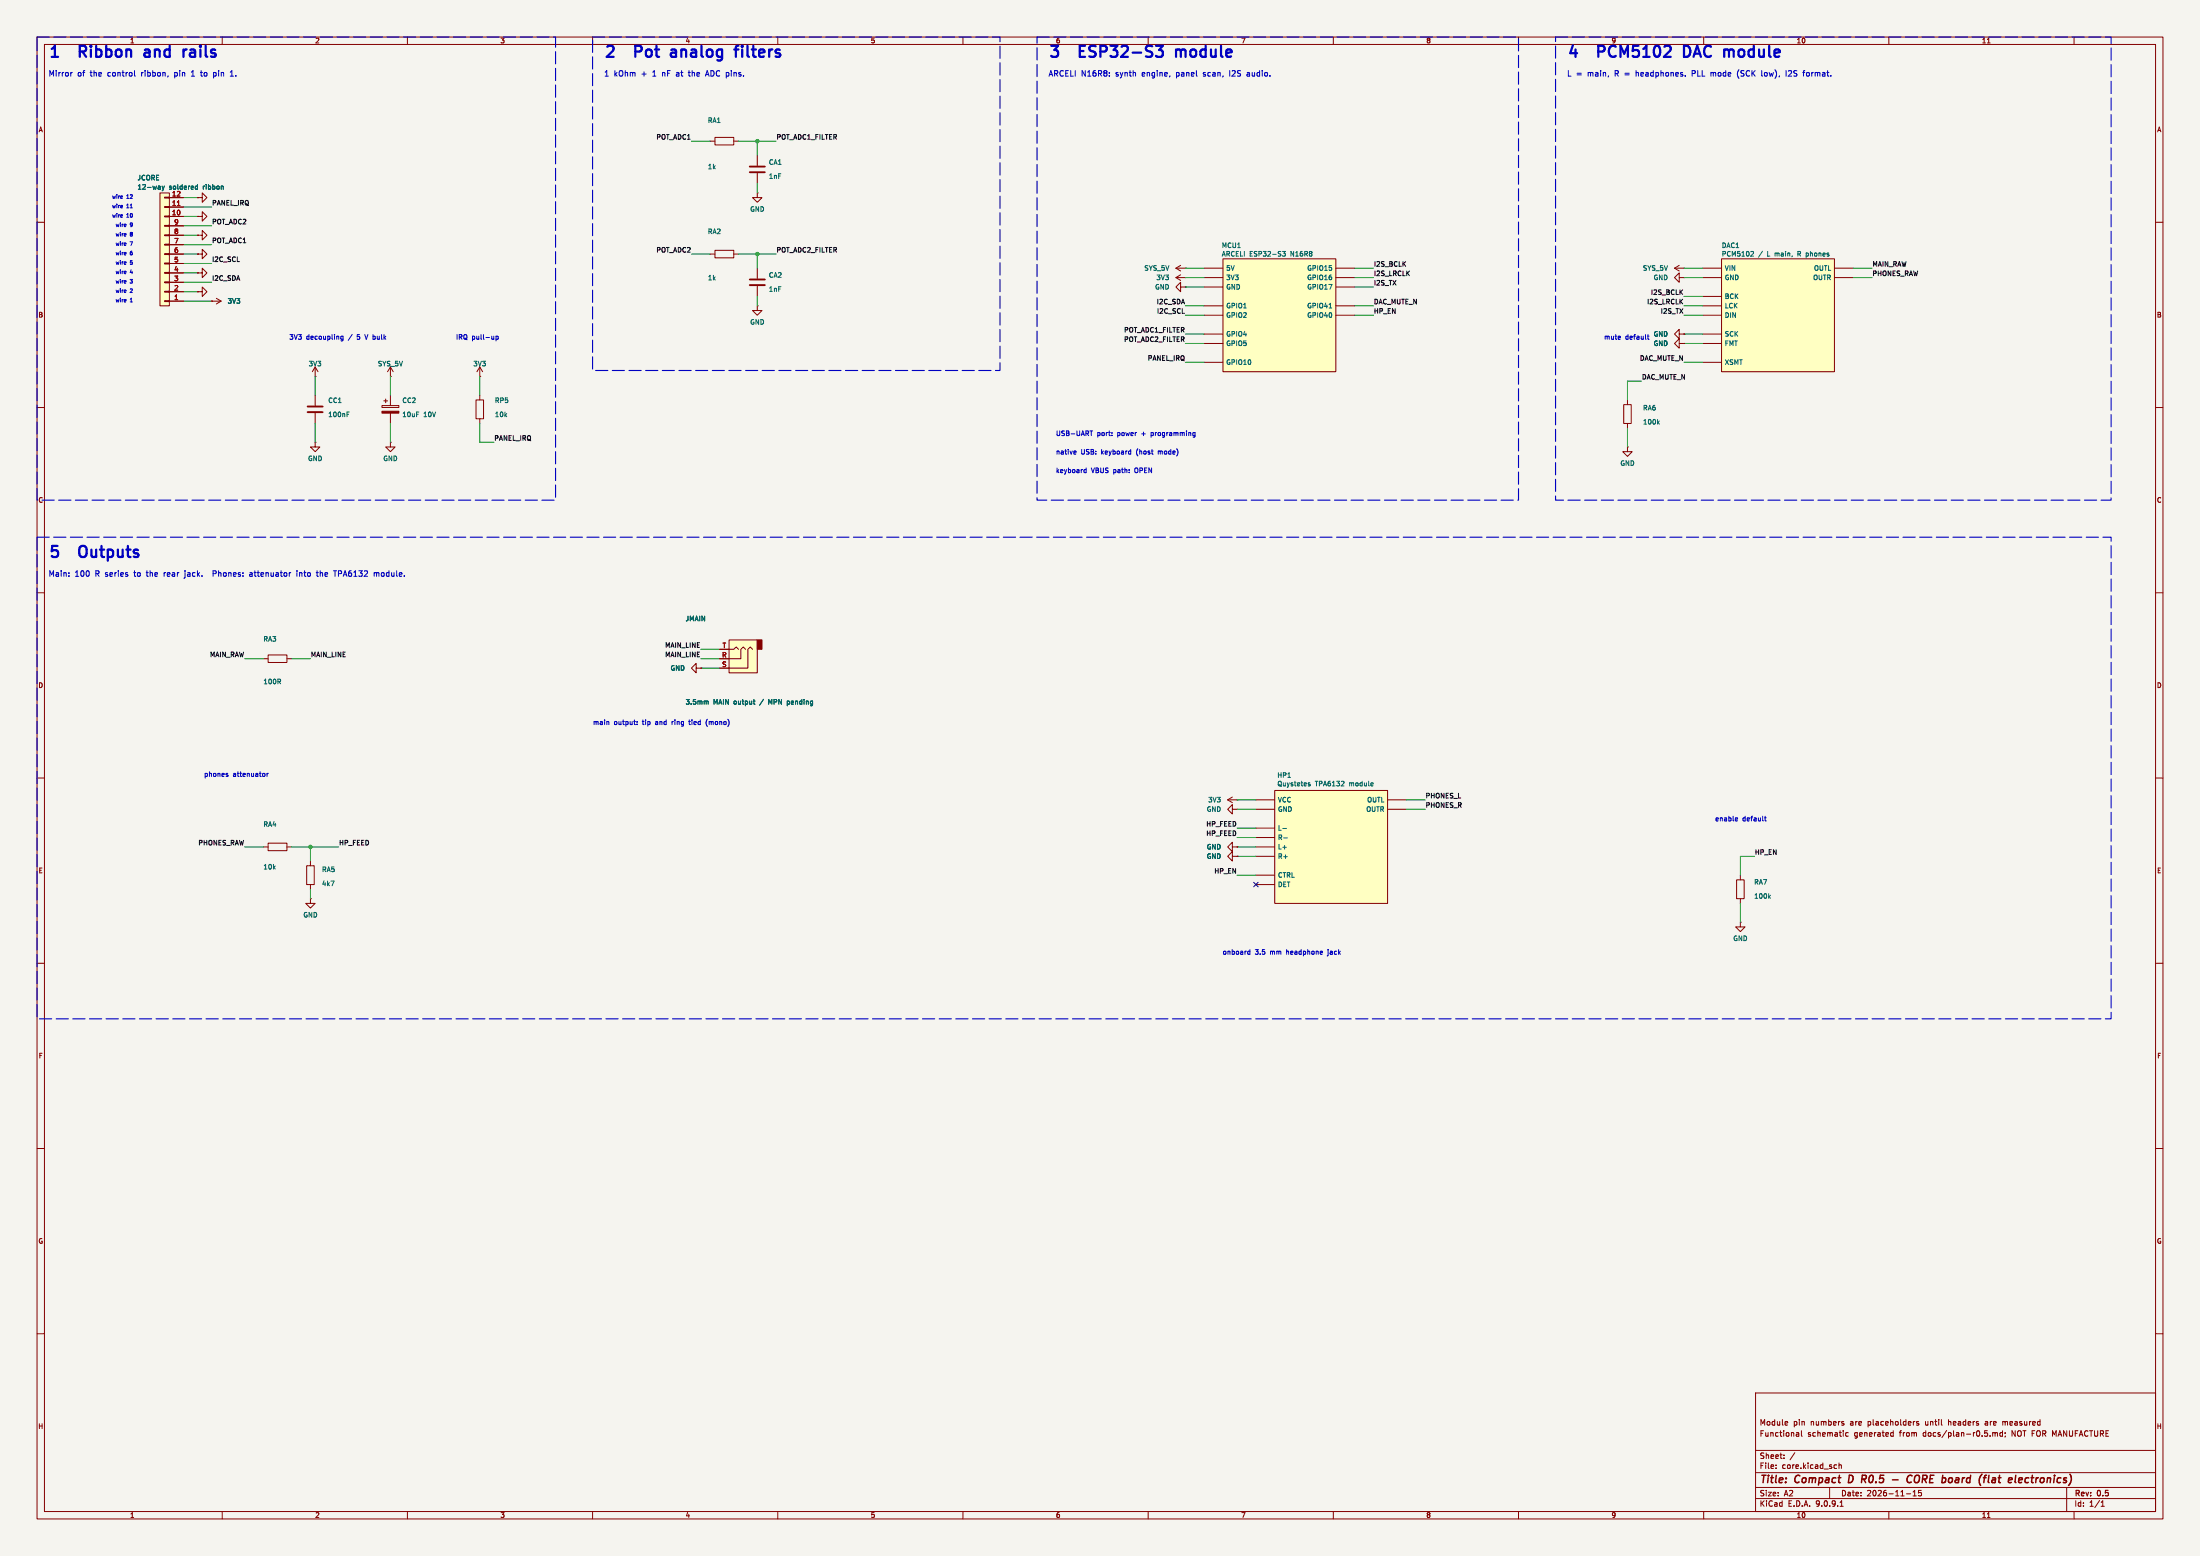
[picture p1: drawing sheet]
<svg xmlns="http://www.w3.org/2000/svg" width="594mm" height="420mm" viewBox="0 0 594 420" stroke-linecap="round" stroke-linejoin="round" font-family="sans-serif">
<path d="M0 0h594v420h-594z" fill="#f5f4ef" stroke="#f5f4ef" stroke-width=".27"/>
<g fill="none" stroke="#840000" stroke-width=".27">
<path d="M10 10h574v400h-574zM12 12h570v396h-570zM60 10v2M110 10v2M160 10v2M210 10v2M260 10v2M310 10v2M360 10v2M410 10v2M460 10v2M510 10v2"/>
<path d="M536.6 11.6h.7M560 10v2M191.8 38.1h1.2M193 37.1h5.1v2h-5.1zM198.1 38.1h1.3M204.5 41.9v2.8M204.5 46.7v2.8M10 60h2M582 60h2M85.1 99.1l-.8 1.2M85.1 99.1l.8 1.2M85.1 99.1v2.5"/>
<path d="M105.4 99.1l-.8 1.2M105.4 99.1l.8 1.2M105.4 99.1v2.5M10 110h2M85.1 119.4v1.3h1.3l-1.3 1.2-1.3-1.2h1.3M85.1 119.4h.1M85.1 101.6h.1M85.1 106.7v2.8M85.1 111.5v2.8M103.1 109.5h4.6v.5h-4.6zM103.6 108.2h1M104.1 107.7v1"/>
<path d="M105.4 101.6h.1M105.4 119.4v1.3h1.3l-1.3 1.2-1.3-1.2h1.3M105.4 119.4h.1M105.4 106.7v2.8M105.4 111.5v2.8M582 110h2M10 160h2M582 160h2M10 210h2M331.5 215.9l1.2 .8M331.5 215.9h2.5M332.7 218.4v-1.2l-1.2 1.2 1.2 1.3v-1.3h1.3"/>
<path d="M332.7 215.1l-1.2 .8M334 218.4h.1M334 215.9h.1M582 210h2M332.7 228.6v-1.3l-1.2 1.3 1.2 1.3v-1.3h1.3M334 228.6h.1M10 260h2M582 260h2M10 310h2M582 310h2M10 360h2M474 376h108v32h-108z"/>
<path d="M582 360h2M474 397.5h108M474 391.5h108M479.5 396.2v.2M479.5 395.4v.2M481.7 393.5v.2M481.7 392.7v.2M482.5 383.7l.2 .3-.7 .2M482.6 384.6l-.1 .1M484.6 392.1l-1.3 1.9M485.2 386.7l.5 .2v.8M485.7 387.6l-.5 .1"/>
<path d="M485.7 387l-.5 .1M486.4 386.2v1.3l.2 .2M495.5 395.4h.4M495.9 396.3l-.4 .1M496.5 395.5l.6-.1 .1 1M496.5 394.9v1.5M497.5 384.2h.3l.1 .3-.5 .2M497.5 383.7h.3M499 386.7h-.4l-.3 .3 .2 .6h.5M510.6 386.7h.6M510.6 387.6h.6M511.2 386.2v1.5"/>
<path d="M518 383.7h-.3l-.2 .2v.2l.5 .1v.4h-.5M536 384.2v.4M537.3 387.5v.2M538 386.8l.5-.1 .2 .2M538 386.7v1M538.7 386.9l.2-.2h.3l.1 1M538.7 386.9v.8M540.7 386.7h-.5l-.2 .3 .1 .6h.6M540.7 386.2v1.5M540.7 383.7v1M541 383.7l-.3 .1M541.4 386.7v.2"/>
<path d="M541.5 387.6l-.2 .3M60 408v2M110 408v2M160 408v2M210 408v2M260 408v2M310 408v2M360 408v2M410 408v2M460 408v2M474 404.5h108M474 401.5h108"/>
<path d="M494 401.5v3M496.8 406.6h.9M497 405.4l.2-.3v1.5M510 408v2M514.7 403.2h1.2M516.5 403.8h.9M516.5 402.7l.5-.4v1.5M518.7 402.3h-.7v.7l.7-.1v.7l-.2 .2-.5-.2M536.6 409.6h.7M558 401.5v6.5M560 408v2M567.3 406.6h.9"/>
<path d="M567.3 405.5l.4-.4v1.5"/>
</g>
<g fill="none" stroke="#840000" stroke-width=".4">
<path d="M499.3 398.2l-.2 2h.4M502.8 398.2h.8M503.2 399.2l.5 1M503.7 399.1l-1 .1M511 399.4h1.5M516.2 398.4l-.3-.2-.5 .1-.5 .8M517.5 398.2l-.2 .1a1.24 1.24 0 0 0 0 1.9h.3M538.6 398.9l-.6 .1M538.6 399.4h-.5l-.3 .3v.4l.7 .1M545.4 398.9l.6 .1v.3l-.9 .2M547.2 398.9l-.4 .3-.1 .6 .2 .3 .5 .1M516 400l-.4 .2-.4-.1"/>
<path d="M545.8 400.1l-.5 .1"/>
</g>
<path d="M103.1 111h4.6v.5h-4.6z" fill="#840000" stroke="#840000" stroke-width=".27"/>
<path d="M202.4 45h4.1M202.4 46.5h4.1M83.1 109.7h4M83.1 111.3h4" fill="none" stroke="#840000" stroke-width=".51"/>
<path d="M93.7 111.8h.4M93.7 111.2h.6" fill="none" stroke="#006464" stroke-width=".27"/>
<path d="M43.2 52.1h2.5v30.5h-2.5z" fill="#ffffc2"/>
<g fill="none" stroke="#840000" stroke-width=".27">
<path d="M43.2 52.1h2.5v30.5h-2.5zM44.4 58.3h1.3v.2h-1.3zM44.4 55.8h1.3v.2h-1.3zM44.4 53.2h1.3v.3h-1.3zM45.7 58.4h3.8M45.7 55.9h3.8M45.7 53.3h3.8M44.4 78.6h1.3v.3h-1.3zM44.4 76.1h1.3v.2h-1.3zM44.4 73.5h1.3v.3h-1.3zM44.4 71h1.3v.2h-1.3zM44.4 68.5h1.3v.2h-1.3z"/>
<path d="M44.4 65.9h1.3v.3h-1.3zM44.4 63.4h1.3v.2h-1.3zM44.4 60.8h1.3v.3h-1.3zM45.7 78.7h3.8M45.7 76.2h3.8M45.7 73.7h3.8M45.7 71.1h3.8M45.7 68.6h3.8M45.7 66h3.8M45.7 63.5h3.8M45.7 61h3.8M44.4 81.2h1.3v.2h-1.3z"/>
<path d="M45.7 81.3h3.8M57.1 81.3h.1M57.1 81.3h2.6M58.4 80.5l1.3 .8M59.7 81.3l-1.3 .7M129.5 99.1l-.7 1.2M129.5 99.1l.8 1.2M129.5 99.1v2.5M128.5 108h2.1v5h-2.1zM129.5 101.6h.1M129.5 106.7v1.3M129.5 113v1.3"/>
<path d="M188 180.3v-1.2l-1.3 1.2 1.3 1.3v-1.3h1.2M189.2 180.3h.1"/>
</g>
<path d="M47.9 55.5h.7" fill="none" stroke="#a90000" stroke-width=".27"/>
<path d="M43.8 50.2l.3 .9M44.1 51.1l-.3 .4M44.4 50.2l-.3 .9M52.8 51h.5M52.8 50.3h.5M53.3 49.8v1.3" fill="none" stroke="#006464" stroke-width=".27"/>
<path d="M196.8 172.7h7.7v8.9h-7.7z" fill="#ffffc2"/>
<path d="M204.5 172.7h1.2v2.6h-1.2z" fill="#840000" stroke="#840000" stroke-width=".27"/>
<g fill="none" stroke="#840000" stroke-width=".27">
<path d="M204.5 52.1v1.2h1.2l-1.2 1.3-1.3-1.3h1.3M204.5 52.1h.1M191.8 68.6h1.2M193 67.6h5.1v2h-5.1zM198.1 68.6h1.3M204.5 72.4v2.8M204.5 77.2v2.8M317.5 74.9l1.3 .8M317.5 74.9h2.5M318.8 77.5v-1.3l-1.3 1.3 1.3 1.2v-1.2h1.2M318.8 74.2l-1.3 .7M320 77.5h.1"/>
<path d="M320 74.9h.1M204.5 82.6v1.2h1.2l-1.2 1.3-1.3-1.3h1.3M204.5 82.6h.1M194.3 175.3h3.8l.7-.7 .6 .7M196.8 172.7h7.7v8.9h-7.7zM201.3 175.3l-.6-.7-.7 .7v2.5h-5.7M203.2 175.3l-.6-.7-.7 .7v5h-7.6M469.9 248.9v1.3h1.3l-1.3 1.3-1.3-1.3h1.3M469.9 248.9h.1"/>
</g>
<path d="M190.9 189.2l.3 .2v.7M203.4 189.2h.5M203.6 190l.3 .1M212.6 189.2v1.3M212.6 190l.1 .1M212.7 189.2l-.1 .1" fill="none" stroke="#006464" stroke-width=".27"/>
<path d="M202.4 75.4h4.1M202.4 77h4.1" fill="none" stroke="#840000" stroke-width=".51"/>
<path d="M330.2 69.9h30.5v30.4h-30.5z" fill="#ffffc2"/>
<g fill="none" stroke="#840000" stroke-width=".27">
<path d="M317.5 72.4h2.5M317.5 72.4l1.3 .8M318.8 71.6l-1.3 .8M320 72.4h.1M325.1 72.4h5.1M325.1 74.9h5.1M325.1 77.5h5.1M330.2 69.9h30.5v30.4h-30.5zM360.7 72.4h5.1M360.7 74.9h5.1M360.7 77.5h5.1M452.1 72.4h2.6"/>
<path d="M452.1 72.4l1.3 .8M453.4 74.9v-1.2l-1.3 1.2 1.3 1.3v-1.3h1.3M453.4 71.6l-1.3 .8M454.7 74.9h.1M454.7 72.4h.1M325.1 82.6h5.1M325.1 85.1h5.1M325.1 90.2h5.1M325.1 92.7h5.1M325.1 97.8h5.1M360.7 82.6h5.1M360.7 85.1h5.1"/>
<path d="M453.4 92.7v-1.3l-1.3 1.3 1.3 1.3v-1.3h1.3M454.7 92.7h.1M438.4 109.2h2v5.1h-2zM439.4 108v1.2M439.4 114.3v1.3"/>
</g>
<path d="M346.3 67.9h.7l-.4 .5h.3M346.9 68.4l.1 .1M347 68.5l-.1 .6-.6-.1M358.9 83.1h.7M447.7 114l.3 .5M448 113.6l-.5 .5" fill="none" stroke="#006464" stroke-width=".27"/>
<path d="M464.8 69.9h30.5v30.4h-30.5z" fill="#ffffc2"/>
<g fill="none" stroke="#840000" stroke-width=".27">
<path d="M53.3 53.3h1.3v-1.2l1.3 1.2-1.3 1.3v-1.3M53.3 53.3h.1M53.3 58.4h1.3v-1.2l1.3 1.2-1.3 1.3v-1.3M53.3 58.4h.1M53.3 63.5h1.3v-1.3l1.3 1.3-1.3 1.3v-1.3M53.3 63.5h.1M53.3 68.6h1.3v-1.3l1.3 1.3-1.3 1.3v-1.3M53.3 68.6h.1M459.7 72.4h5.1M459.7 74.9h5.1M464.8 69.9h30.5v30.4h-30.5zM495.3 72.4h5.1"/>
<path d="M495.3 74.9h5.1M453.4 90.2v-1.3l-1.3 1.3 1.3 1.2v-1.2h1.3M454.7 90.2h.1M459.7 80h5.1M459.7 82.6h5.1M459.7 85.1h5.1M459.7 90.2h5.1M459.7 92.7h5.1M459.7 97.8h5.1M439.4 120.7v1.2h1.3l-1.3 1.3-1.3-1.3h1.3M439.4 120.7h.1M71.1 177.8h1.3"/>
<path d="M72.4 176.8h5.1v2h-5.1zM77.5 177.8h1.2M71.1 228.6h1.3M72.4 227.6h5.1v2h-5.1zM77.5 228.6h1.2M82.8 233.7h2v5.1h-2zM83.8 232.4v1.3M83.8 238.8v1.2M468.9 237.5h2v5.1h-2zM469.9 236.2v1.3M469.9 242.6v1.2"/>
</g>
<path d="M472.9 67.9h.4l.2 .3-.8 .9h.8M477.7 242l.3 .5M478 241.6l-.5 .5" fill="none" stroke="#006464" stroke-width=".27"/>
<path d="M344.2 213.4h30.4v30.4h-30.4z" fill="#ffffc2"/>
<g fill="none" stroke="#840000" stroke-width=".27">
<path d="M45.7 58.4h3.8M45.7 55.9h3.8M45.7 53.3h3.8M53.3 53.3h.1M53.3 58.4h.1M45.7 78.7h3.8M45.7 76.2h3.8M45.7 73.7h3.8M45.7 71.1h3.8M45.7 68.6h3.8M45.7 66h3.8M45.7 63.5h3.8"/>
<path d="M45.7 61h3.8M53.3 78.7h1.3v-1.2l1.3 1.2-1.3 1.3v-1.3M53.3 78.7h.1M53.3 73.7h1.3v-1.3l1.3 1.3-1.3 1.2v-1.2M53.3 73.7h.1M53.3 68.6h.1M53.3 63.5h.1M45.7 81.3h3.8M57.1 81.3h.1M454.7 90.2h.1M454.7 92.7h.1M194.3 177.8h2.5"/>
<path d="M194.3 175.3h2.5M189.2 180.3h.1M194.3 180.3h2.5M339.1 215.9h5.1M339.1 218.4h5.1M344.2 213.4h30.4v30.4h-30.4zM374.6 215.9h5.1M374.6 218.4h5.1M332.7 231.1v-1.2l-1.2 1.2 1.2 1.3v-1.3h1.3M334 231.1h.1M334 228.6h.1M339.1 223.5h5.1"/>
<path d="M339.1 226.1h5.1M339.1 228.6h5.1M339.1 231.1h5.1M339.1 236.2h5.1M339.1 238.8h5.1M83.8 242.6v1.2h1.3l-1.3 1.3-1.3-1.3h1.3M83.8 242.6h.1"/>
</g>
<g fill="none" stroke="#006464" stroke-width=".27">
<path d="M43.8 50.2l.3 .9M44.1 51.1l-.3 .4M44.4 50.2l-.3 .9M52.8 51h.5M52.8 50.3h.5M53.3 49.8v1.3M190.9 189.2l.3 .2v.7M203.4 189.2h.5M203.6 190l.3 .1M212.6 189.2v1.3M212.6 190l.1 .1M212.7 189.2l-.1 .1"/>
<path d="M353.3 211.7l.5 .3-.2 .1h-.4M353.3 211.4h.4M346.4 223.6h.9M346.6 226.2h1"/>
</g>
<g fill="none" stroke="#009600" stroke-width=".27">
<path d="M186.7 38.1h5.1M199.4 38.1h10.1M204.5 38.1v3.8M49.5 58.4h3.8M49.5 55.9h7.6M49.5 53.3h3.8M204.5 49.5v2.6M49.5 68.6h3.8M49.5 71.1h7.6M49.5 73.7h3.8M49.5 66h7.6M49.5 61h7.6"/>
<path d="M49.5 63.5h3.8M49.5 78.7h3.8M49.5 76.2h7.6M186.7 68.6h5.1M199.4 68.6h10.1M204.5 68.6v3.8M320 74.9h5.1M320 77.5h5.1M320 72.4h5.1M365.8 74.9h5M365.8 77.5h5M365.8 72.4h5"/>
<path d="M454.7 74.9h5M454.7 72.4h5M500.4 74.9h5.1M500.4 72.4h5.1M49.5 81.3h7.6M204.5 80v2.6M320 85.1h5.1M320 92.7h5.1M320 90.2h5.1M320 82.6h5.1M320 97.8h5.1M365.8 85.1h5"/>
<path d="M365.8 82.6h5M454.7 85.1h5M454.7 92.7h5M454.7 90.2h5M454.7 82.6h5M454.7 97.8h5M454.7 80h5M85.1 101.6v5.1M85.1 114.3v5.1M105.4 101.6v5.1M105.4 114.3v5.1M129.5 101.6v5.1"/>
<path d="M129.5 114.3v5.1h3.8M439.4 115.6v5.1M443.2 102.9h-3.8v5.1M66 177.8h5.1M78.7 177.8h5.1M189.2 177.8h5.1M189.2 175.3h5.1M189.2 180.3h5.1M334 215.9h5.1M334 218.4h5.1M379.7 215.9h5.1M379.7 218.4h5.1"/>
<path d="M66 228.6h5.1M78.7 228.6h12.7M83.8 228.6v3.8M334 226.1h5.1M334 228.6h5.1M334 236.2h5.1M334 231.1h5.1M334 223.5h5.1M473.7 231.1h-3.8v5.1M83.8 240v2.6M469.9 243.8v5.1"/>
</g>
<path d="M338.5 238.2l1.2 1.2M339.7 238.2l-1.2 1.2" fill="none" stroke="#000084" stroke-width=".27"/>
<g fill="none" stroke="#0000c2" stroke-width=".27">
<path d="M19.5 19.6l-.3 .1M36.3 19.1v1.2l.2 .3M51.8 19.4l-.1 .1M54.1 19.6h.6M57.7 19.6v1.5M58.1 19.6h-.4M62.2 19.5l.4-.4v1.5M191 19.1l-.5 1.5M299.5 19.6v.2M462 19.6v1M462 19.6v.1M469.3 19.1l-.2 .7 .2 1"/>
<path d="M475.7 19.1v1.2l.2 .3M482.2 19.1v1.5M483.7 19.7l-.9 .9h.9M486.7 19.6h.6M487.3 19.1h-.3M45.4 20.5l-.1 .2M51.7 20.6h.8M57.7 20.5l.4 .1M62.2 20.6h.8M190.6 20.1h.7M299.5 20.4v.2M315.9 20.5l-.1 .2"/>
<path d="M336.7 20.1v.4M455 20.4v.2M92.6 90.8l-.3-.1-.3 .3 .1 .5h.5M92.6 90.7v1.1l-.2 .2-.3-.1M98.5 90.3l.4 1.3M133.3 90.7v.9M133.3 91.5l-.2 .1M133.9 90.8l.4-.1 .2 .3-.1 .5h-.5M133.9 90.7v1.3M437.5 90.8v.2l-.6 .2M444.8 90.7h.5M445 90.3v1.1l.3 .2"/>
<path d="M294.3 116.3h.7M294.7 116.3v1.3M300.2 117.5v.1M300.2 116.8v.1M322.1 117.5h.6M322.7 116.7v1.1l-.3 .2-.3-.1M322.7 116.8l-.6 .1M290.1 121.7l.4 .1v.2l-.6 .2M290.5 122.5l-.4 .1M292.8 127.5h.5M292.8 126.8h.5M293.3 126.3v1.3"/>
<path d="M305.2 121.7l.1 .1M305.3 121.3v1.3M305.3 122.5l-.1 .1M18.6 155.4v.2M18.6 154.6v.2M49.9 156l-.2 .1M57.5 154.8h.6M58.1 154.1h-.6v1.5M67.5 154.6h.5M68 155l-.6 .2 .1 .3 .5 .1M80.2 154.1v.1M80.2 154.6v1"/>
<path d="M85.4 154.6h.6M85.6 154.1v1.2l.4 .3M90 154.1h.9M101.1 154.6h.4l.2 .2M101.7 154.8v.8M102.2 154.6h-.3l-.2 .2M164.3 194.8l.1 .8M172 195.5v.1M172 194.8v.1M185.9 194.7h.5M186.1 194.3l.1 1.2M191 194.1a1.46 1.46 0 0 0 0 2"/>
<path d="M61.2 209.2l.4 .2-.5 .2M61.2 208.7l.3 .1M71.4 208.8v.7M72.1 208.7v.9M72.5 208.7l-.4 .3M468.7 220.7l.4 .1v.2l-.6 .2M469.1 221.5l-.4 .1M476.4 220.7h.5M476.6 220.3v1.1l.3 .2M337 257.5h.5M337 256.8h.5M337.5 256.3v1.3"/>
<path d="M356.9 256.7l.2 .3-.6 .2M357 257.5l-.1 .1M358.3 258h.1"/>
</g>
<g fill="none" stroke="#0000c2" stroke-width=".6">
<path d="M21.5 13.9h1.2M22.7 12.4h-1.2v3M39.1 13.5l.9-.1 .4 .4M40.4 14.1l-1 .1a.59 .59 0 0 0-.5 .6 .59 .59 0 0 0 .5 .6l1-.2M50.1 13.4h.3M52.3 13.4l-.9 .1M52.4 14.2h-.7a.59 .59 0 0 0-.5 .6 .59 .59 0 0 0 .5 .6h.7M171.5 13.9h1.2M172.7 12.4h-1.2v3M181.3 13.5l.8-.1 .4 .4M182.5 14.1l-1 .1a.59 .59 0 0 0-.4 .6 .59 .59 0 0 0 .4 .6l1-.2M198.3 13.4h1.1"/>
<path d="M199.4 12.4l-.6 .1-.1 .3v2.6M200.4 12.4v.2M200.4 13.4v2M200.4 12.4l-.1 .1 .1 .1M200.4 12.4l.1 .1-.1 .1M291.5 13.8h1M293 12.4h-1.5v3h1.5M312.1 12.4h1.9l-1 1.1M313.4 13.5l.6 .6v.7l-.6 .6M317.5 13.6a.75 .75 0 0 1 1.3 .2M317.5 13.4v2M318.8 13.8v1.6"/>
<path d="M319 13.5l-.2 .3M431.5 13.9h1.2M432.7 12.4h-1.2v3M456.1 12.8l-.7-.4h-.7v3h.7l.7-.5M467.3 13.4h.4l.4 .4M21.8 147.5a2.13 2.13 0 0 0 0 2.7"/>
</g>
<path d="M10 10h140v125h-140zM160 10h110v90h-110zM280 10h130v125h-130zM420 10h150v125h-150zM10 145h560v130h-560z" fill="none" stroke="#0000c2" stroke-width=".3" stroke-dasharray="3.3 1.2"/>
<path d="M47.9 55.5h.7" fill="none" stroke="#a90000" stroke-width=".27"/>
<g fill="#009600" stroke="#009600" stroke-width=".27">
<circle cx="204.5" cy="68.6" r=".46"/>
<circle cx="204.5" cy="38.1" r=".46"/>
<circle cx="83.8" cy="228.6" r=".46"/>
</g>
<g font-size="4.2" fill="#0000c2">
<text x="13" y="15.7">1</text>
<text x="22.8" y="15.7">Ribbon</text>
<text x="41.6" y="15.7">and</text>
<text x="53.2" y="15.7">rails</text>
<text x="163" y="15.7">2</text>
<text x="172.8" y="15.7">Pot</text>
<text x="183.7" y="15.7">analog</text>
<text x="202.4" y="15.7">filters</text>
<text x="283" y="15.7">3</text>
<text x="292.8" y="15.7">ESP32-S3</text>
<text x="320" y="15.7">module</text>
<text x="423" y="15.7">4</text>
<text x="432.8" y="15.7">PCM5102</text>
<text x="457.2" y="15.7">DAC</text>
<text x="469.2" y="15.7">module</text>
<text x="13" y="150.7">5</text>
<text x="22.8" y="150.7">Outputs</text>
</g>
<g font-size="2.8" fill="#840000">
<text x="475" y="400.9">Title:</text>
<text x="484.7" y="400.9">Compact</text>
<text x="499.9" y="400.9">D</text>
<text x="504.3" y="400.9">R0.5</text>
<text x="513.3" y="400.9">-</text>
<text x="518.1" y="400.9">CORE board</text>
<text x="539.2" y="400.9">(flat</text>
<text x="548" y="400.9">electronics)</text>
</g>
<g font-size="2.1" fill="#0000c2">
<text x="13" y="20.8">Mirror</text>
<text x="20.9" y="20.8">of</text>
<text x="24.4" y="20.8">the</text>
<text x="29.2" y="20.8">control</text>
<text x="38.4" y="20.8">ribbon,</text>
<text x="47.5" y="20.8">pin</text>
<text x="52.2" y="20.8">1</text>
<text x="55" y="20.8">to</text>
<text x="58.5" y="20.8">pin</text>
<text x="63.2" y="20.8">1.</text>
<text x="163" y="20.8">1</text>
<text x="165.7" y="20.8">kOhm</text>
<text x="173.2" y="20.8">+</text>
<text x="176.3" y="20.8">1</text>
<text x="179.1" y="20.8">nF</text>
<text x="183" y="20.8">at</text>
<text x="186.5" y="20.8">the</text>
<text x="191.3" y="20.8">ADC pins.</text>
<text x="283" y="20.8">ARCELI N16R8:</text>
<text x="301.2" y="20.8">synth</text>
<text x="308.5" y="20.8">engine,</text>
<text x="317.8" y="20.8">panel</text>
<text x="325.3" y="20.8">scan,</text>
<text x="332.5" y="20.8">I2S</text>
<text x="337.4" y="20.8">audio.</text>
<text x="423" y="20.8">L =</text>
<text x="428.7" y="20.8">main,</text>
<text x="436.1" y="20.8">R =</text>
<text x="442.1" y="20.8">headphones.</text>
<text x="457.4" y="20.8">PLL</text>
<text x="462.6" y="20.8">mode</text>
<text x="469.9" y="20.8">(SCK</text>
<text x="476.6" y="20.8">low),</text>
<text x="483.4" y="20.8">I2S</text>
<text x="488.2" y="20.8">format.</text>
<text x="13" y="155.8">Main:</text>
<text x="20.2" y="155.8">100</text>
<text x="25.7" y="155.8">R series</text>
<text x="36.5" y="155.8">to</text>
<text x="40" y="155.8">the</text>
<text x="44.8" y="155.8">rear</text>
<text x="50.6" y="155.8">jack.</text>
<text x="58.5" y="155.8">Phones:</text>
<text x="68.6" y="155.8">attenuator</text>
<text x="81.4" y="155.8">into</text>
<text x="87" y="155.8">the</text>
<text x="91.8" y="155.8">TPA6132</text>
<text x="102.8" y="155.8">module.</text>
</g>
<g font-size="2.1" fill="#840000">
<text x="475" y="388">Functional</text>
<text x="475" y="385">Module</text>
<text x="484.2" y="385">pin</text>
<text x="488" y="388">schematic</text>
<text x="488.9" y="385">numbers</text>
<text x="499.7" y="385">are</text>
<text x="500.7" y="388">generated</text>
<text x="504.6" y="385">placeholders</text>
<text x="513" y="388">from</text>
<text x="519.5" y="388">docs/plan-r0.5.md;</text>
<text x="520.2" y="385">until</text>
<text x="526.6" y="385">headers</text>
<text x="536.7" y="385">are</text>
<text x="541.5" y="385">measured</text>
<text x="543.6" y="388">NOT FOR MANUFACTURE</text>
<text x="475" y="394">Sheet:</text>
<text x="475" y="396.7">File:</text>
<text x="481.1" y="396.7">core.kicad_sch</text>
<text x="475" y="406.9">KiCad</text>
<text x="475" y="404.1">Size:</text>
<text x="481.7" y="404.1">A2</text>
<text x="482.7" y="406.9">E.D.A.</text>
<text x="490.3" y="406.9">9.0.9.1</text>
<text x="497" y="404.1">Date:</text>
<text x="504" y="404.1">2026-11-15</text>
<text x="560" y="404.3">Rev:</text>
<text x="560" y="406.9">Id:</text>
<text x="564.1" y="406.9">1/1</text>
<text x="566.4" y="404.3">0.5</text>
</g>
<g font-size="1.8" fill="#840000">
<text x="35" y="11.9">1</text>
<text x="85" y="11.9">2</text>
<text x="135" y="11.9">3</text>
<text x="185" y="11.9">4</text>
<text x="235" y="11.9">5</text>
<text x="285" y="11.9">6</text>
<text x="335" y="11.9">7</text>
<text x="385" y="11.9">8</text>
<text x="485" y="11.9">10</text>
<text x="535" y="11.9">11</text>
<text x="10.3" y="35.9">A</text>
<text x="582.3" y="35.9">A</text>
<text x="10.3" y="85.9">B</text>
<text x="582.3" y="85.9">B</text>
<text x="10.3" y="135.9">C</text>
<text x="582.3" y="135.9">C</text>
<text x="10.3" y="185.9">D</text>
<text x="582.3" y="185.9">D</text>
<text x="10.3" y="235.9">E</text>
<text x="582.3" y="235.9">E</text>
<text x="10.3" y="285.9">F</text>
<text x="582.3" y="285.9">F</text>
<text x="10.3" y="335.9">G</text>
<text x="582.3" y="335.9">G</text>
<text x="10.2" y="385.9">H</text>
<text x="582.2" y="385.9">H</text>
<text x="35" y="409.9">1</text>
<text x="85" y="409.9">2</text>
<text x="135" y="409.9">3</text>
<text x="185" y="409.9">4</text>
<text x="235" y="409.9">5</text>
<text x="285" y="409.9">6</text>
<text x="335" y="409.9">7</text>
<text x="385" y="409.9">8</text>
<text x="435" y="409.9">9</text>
<text x="485" y="409.9">10</text>
<text x="535" y="409.9">11</text>
</g>
<g font-size="1.8" fill="#0000c2">
<text x="435" y="11.9">9</text>
<text x="78" y="91.8">3V3</text>
<text x="82.7" y="91.8">decoupling</text>
<text x="94.2" y="91.8">/</text>
<text x="96.7" y="91.8">5</text>
<text x="99.1" y="91.8">V bulk</text>
<text x="123" y="91.8">IRQ pull-up</text>
<text x="433" y="91.8">mute</text>
<text x="438.8" y="91.8">default</text>
<text x="285" y="117.8">USB-UART</text>
<text x="296.2" y="117.8">port:</text>
<text x="301.8" y="117.8">power</text>
<text x="308.5" y="117.8">+</text>
<text x="311.2" y="117.8">programming</text>
<text x="285" y="122.8">native</text>
<text x="291.9" y="122.8">USB:</text>
<text x="297.4" y="122.8">keyboard</text>
<text x="307.1" y="122.8">(host</text>
<text x="313.1" y="122.8">mode)</text>
<text x="285" y="127.7">keyboard</text>
<text x="294.6" y="127.7">VBUS</text>
<text x="300.7" y="127.7">path:</text>
<text x="306.7" y="127.7">OPEN</text>
<text x="160" y="195.8">main</text>
<text x="165.8" y="195.8">output:</text>
<text x="173.6" y="195.8">tip</text>
<text x="177.2" y="195.8">and</text>
<text x="181.9" y="195.8">ring</text>
<text x="186.7" y="195.8">tied</text>
<text x="191.5" y="195.8">(mono)</text>
<text x="55" y="209.8">phones</text>
<text x="62.9" y="209.8">attenuator</text>
<text x="463" y="221.8">enable</text>
<text x="470.5" y="221.8">default</text>
<text x="330" y="257.8">onboard</text>
<text x="338.9" y="257.8">3.5</text>
<text x="343" y="257.8">mm</text>
<text x="347.6" y="257.8">headphone</text>
<text x="359" y="257.8">jack</text>
</g>
<g font-size="1.8" fill="#006464">
<text x="191" y="33.4">RA1</text>
<text x="191" y="45.9">1k</text>
<text x="207.5" y="44.7">CA1</text>
<text x="37" y="48.9">JCORE</text>
<text x="37" y="51.4">12-way</text>
<text x="45.6" y="51.4">soldered</text>
<text x="54.9" y="51.4">ribbon</text>
<text x="207.5" y="48.5">1nF</text>
<text x="202.4" y="57.3">GND</text>
<text x="191" y="63.4">RA2</text>
<text x="329.8" y="67.1">MCU1</text>
<text x="329.8" y="69.4">ARCELI ESP32-S3</text>
<text x="348.6" y="69.4">N16R8</text>
<text x="464.8" y="67.1">DAC1</text>
<text x="464.8" y="69.4">PCM5102</text>
<text x="474.8" y="69.4">/</text>
<text x="477.3" y="69.4">L main,</text>
<text x="485.8" y="69.4">R phones</text>
<text x="191" y="75.9">1k</text>
<text x="207.5" y="75.1">CA2</text>
<text x="308.9" y="73.3">SYS_5V</text>
<text x="312.1" y="75.8">3V3</text>
<text x="331" y="73.3">5V</text>
<text x="331" y="75.8">3V3</text>
<text x="352.8" y="73.3">GPIO15</text>
<text x="352.8" y="75.8">GPIO16</text>
<text x="443.5" y="73.3">SYS_5V</text>
<text x="446.4" y="75.8">GND</text>
<text x="465.6" y="73.3">VIN</text>
<text x="465.6" y="75.8">GND</text>
<text x="489.4" y="75.8">OUTR</text>
<text x="489.7" y="73.3">OUTL</text>
<text x="61.4" y="82.1">3V3</text>
<text x="207.5" y="78.9">1nF</text>
<text x="311.8" y="78.3">GND</text>
<text x="331" y="78.3">GND</text>
<text x="331" y="83.4">GPIO1</text>
<text x="352.8" y="78.3">GPIO17</text>
<text x="352.8" y="83.4">GPIO41</text>
<text x="465.6" y="80.9">BCK</text>
<text x="465.6" y="83.4">LCK</text>
<text x="202.4" y="87.8">GND</text>
<text x="331" y="86">GPIO2</text>
<text x="352.8" y="86">GPIO40</text>
<text x="465.6" y="86">DIN</text>
<text x="331" y="91">GPIO4</text>
<text x="331" y="93.6">GPIO5</text>
<text x="446.4" y="93.6">GND</text>
<text x="446.4" y="91">GND</text>
<text x="465.6" y="91">SCK</text>
<text x="465.6" y="93.6">FMT</text>
<text x="83.2" y="99.1">3V3</text>
<text x="101.9" y="99.1">SYS_5V</text>
<text x="127.7" y="99.1">3V3</text>
<text x="331" y="98.7">GPIO10</text>
<text x="465.6" y="98.7">XSMT</text>
<text x="88.5" y="109">CC1</text>
<text x="88.5" y="112.8">100nF</text>
<text x="108.5" y="109">CC2</text>
<text x="108.5" y="112.8">10uF</text>
<text x="114.3" y="112.8">10V</text>
<text x="133.5" y="109">RP5</text>
<text x="133.5" y="112.8">10k</text>
<text x="443.5" y="111">RA6</text>
<text x="443.5" y="114.8">100k</text>
<text x="83.1" y="124.6">GND</text>
<text x="103.4" y="124.6">GND</text>
<text x="437.4" y="125.9">GND</text>
<text x="185" y="167.9">JMAIN</text>
<text x="71" y="173.4">RA3</text>
<text x="71" y="184.9">100R</text>
<text x="180.9" y="181.2">GND</text>
<text x="185" y="190.4">3.5mm</text>
<text x="192.6" y="190.4">MAIN output</text>
<text x="205.5" y="190.4">/</text>
<text x="208" y="190.4">MPN</text>
<text x="213.2" y="190.4">pending</text>
<text x="344.8" y="210.1">HP1</text>
<text x="344.8" y="212.4">Quystetes</text>
<text x="355.1" y="212.4">TPA6132</text>
<text x="364.4" y="212.4">module</text>
<text x="325.7" y="219.3">GND</text>
<text x="326.1" y="216.8">3V3</text>
<text x="344.9" y="216.8">VCC</text>
<text x="344.9" y="219.3">GND</text>
<text x="368.8" y="219.3">OUTR</text>
<text x="369" y="216.8">OUTL</text>
<text x="71" y="223.4">RA4</text>
<text x="344.9" y="224.4">L-</text>
<text x="344.9" y="226.9">R-</text>
<text x="325.7" y="229.5">GND</text>
<text x="325.7" y="232">GND</text>
<text x="344.9" y="229.5">L+</text>
<text x="344.9" y="232">R+</text>
<text x="71" y="234.9">10k</text>
<text x="86.8" y="235.6">RA5</text>
<text x="86.8" y="239.4">4k7</text>
<text x="344.9" y="237.1">CTRL</text>
<text x="344.9" y="239.6">DET</text>
<text x="473.5" y="239">RA7</text>
<text x="473.5" y="242.8">100k</text>
<text x="81.8" y="247.8">GND</text>
<text x="467.9" y="254.2">GND</text>
</g>
<g font-size="1.8" fill="#0f0f0f">
<text x="177.1" y="37.8">POT_ADC1</text>
<text x="209.5" y="37.8">POT_ADC1_FILTER</text>
<text x="57.1" y="55.5">PANEL_IRQ</text>
<text x="57.1" y="65.7">POT_ADC1</text>
<text x="57.1" y="60.6">POT_ADC2</text>
<text x="57.1" y="70.8">I2C_SCL</text>
<text x="177.1" y="68.2">POT_ADC2</text>
<text x="209.5" y="68.2">POT_ADC2_FILTER</text>
<text x="57.1" y="75.9">I2C_SDA</text>
<text x="370.8" y="74.6">I2S_LRCLK</text>
<text x="370.8" y="72">I2S_BCLK</text>
<text x="370.8" y="77.1">I2S_TX</text>
<text x="505.5" y="74.6">PHONES_RAW</text>
<text x="505.5" y="72">MAIN_RAW</text>
<text x="312.2" y="82.2">I2C_SDA</text>
<text x="370.8" y="82.2">DAC_MUTE_N</text>
<text x="444.6" y="82.2">I2S_LRCLK</text>
<text x="445.6" y="79.7">I2S_BCLK</text>
<text x="303.4" y="89.8">POT_ADC1_FILTER</text>
<text x="312.3" y="84.7">I2C_SCL</text>
<text x="370.8" y="84.7">HP_EN</text>
<text x="448.3" y="84.7">I2S_TX</text>
<text x="303.4" y="92.4">POT_ADC2_FILTER</text>
<text x="309.8" y="97.4">PANEL_IRQ</text>
<text x="442.7" y="97.4">DAC_MUTE_N</text>
<text x="443.2" y="102.5">DAC_MUTE_N</text>
<text x="133.3" y="119">PANEL_IRQ</text>
<text x="56.6" y="177.5">MAIN_RAW</text>
<text x="83.8" y="177.5">MAIN_LINE</text>
<text x="179.5" y="174.9">MAIN_LINE</text>
<text x="179.5" y="177.5">MAIN_LINE</text>
<text x="384.8" y="215.6">PHONES_L</text>
<text x="384.8" y="218.1">PHONES_R</text>
<text x="325.6" y="223.2">HP_FEED</text>
<text x="325.6" y="225.7">HP_FEED</text>
<text x="53.4" y="228.3">PHONES_RAW</text>
<text x="91.4" y="228.3">HP_FEED</text>
<text x="473.7" y="230.8">HP_EN</text>
<text x="327.8" y="235.9">HP_EN</text>
</g>
<g font-size="1.8" fill="#a90000">
<text x="46.3" y="53.1">12</text>
<text x="46.3" y="58.2">10</text>
<text x="46.3" y="55.6">11</text>
<text x="46.9" y="65.8">7</text>
<text x="46.9" y="63.2">8</text>
<text x="46.9" y="60.7">9</text>
<text x="46.9" y="70.9">5</text>
<text x="46.9" y="68.3">6</text>
<text x="46.9" y="75.9">3</text>
<text x="46.9" y="73.4">4</text>
<text x="46.9" y="81">1</text>
<text x="46.9" y="78.5">2</text>
<text x="194.8" y="177.5">R</text>
<text x="195" y="175">T</text>
<text x="194.9" y="180.1">S</text>
</g>
<g font-size="1.4" fill="#0000c2">
<text x="30.1" y="53.7">wire</text>
<text x="34.1" y="53.7">12</text>
<text x="30.1" y="58.8">wire</text>
<text x="30.1" y="56.2">wire</text>
<text x="34.1" y="58.8">10</text>
<text x="34.1" y="56.2">11</text>
<text x="31.1" y="61.3">wire</text>
<text x="31.1" y="63.9">wire</text>
<text x="35.1" y="61.3">9</text>
<text x="35.1" y="63.9">8</text>
<text x="31.1" y="71.5">wire</text>
<text x="31.1" y="66.4">wire</text>
<text x="31.1" y="68.9">wire</text>
<text x="35.1" y="71.5">5</text>
<text x="35.1" y="66.4">7</text>
<text x="35.1" y="68.9">6</text>
<text x="31.1" y="76.6">wire</text>
<text x="31.1" y="74">wire</text>
<text x="35.1" y="76.6">3</text>
<text x="35.1" y="74">4</text>
<text x="31.1" y="81.6">wire</text>
<text x="31.1" y="79.1">wire</text>
<text x="35.1" y="81.6">1</text>
<text x="35.1" y="79.1">2</text>
</g>
</svg>
